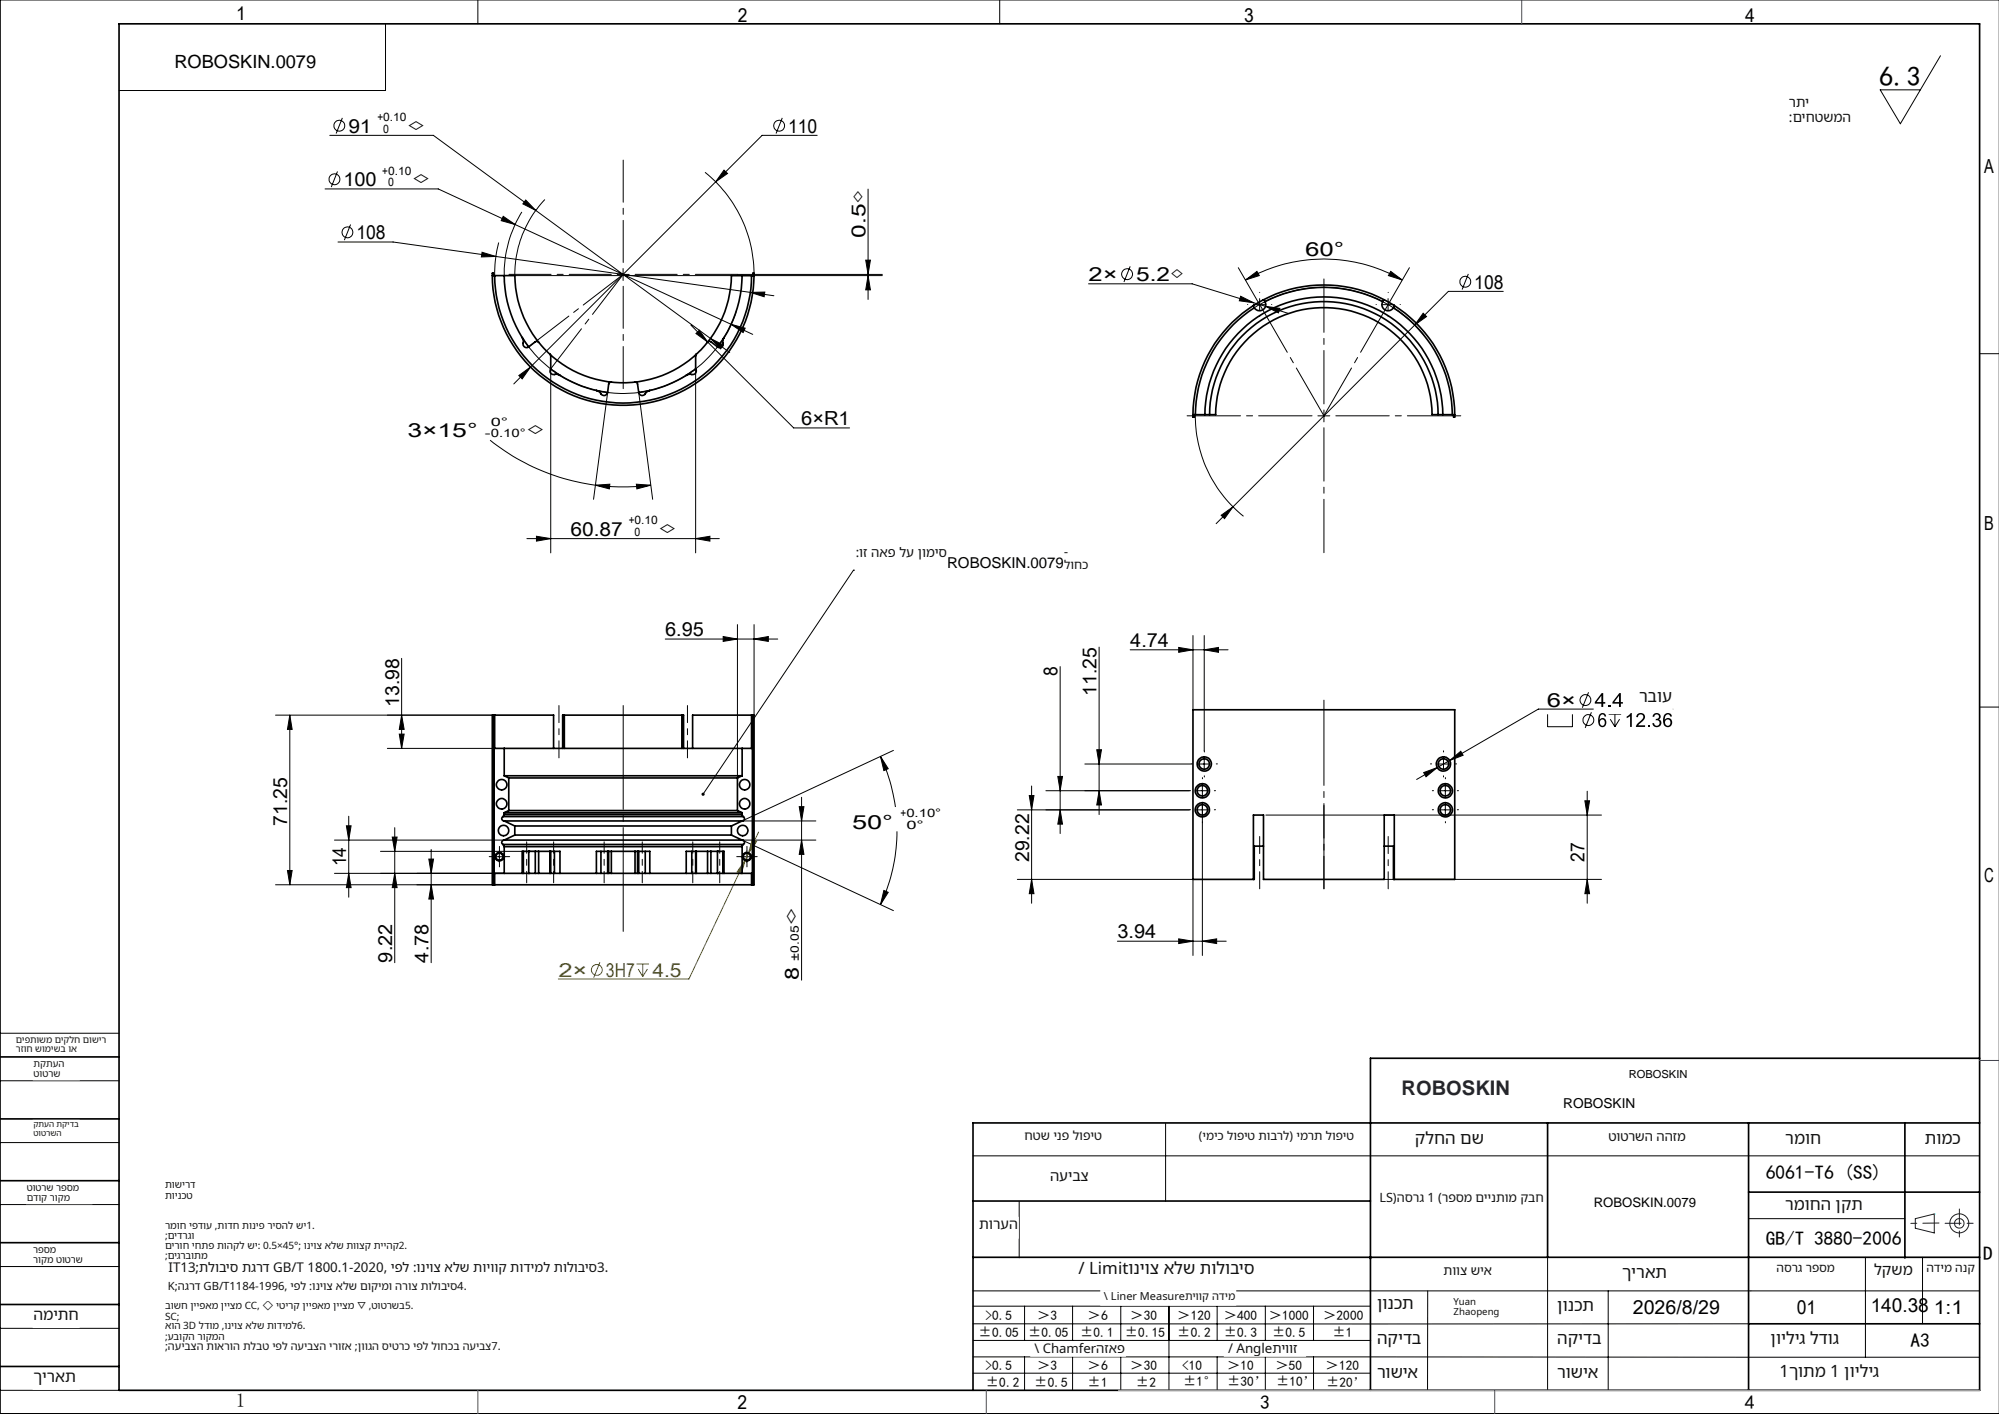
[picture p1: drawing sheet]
<svg xmlns="http://www.w3.org/2000/svg" width="420mm" height="297mm" viewBox="0 0 420 297" stroke-linecap="round" stroke-linejoin="round" font-family="sans-serif">
<g fill="none" stroke="#808000" stroke-width=".21">
<path d="M157.2 179.3l-12.5 26.3h-27.4M158.1 176.4l.9 .4-1.8 2.5zM159.4 174.8l-2.2 4.5M156.6 180.6l-.8 2.9-.9-.4zM126 202.1l-1.3 3.2M133.7 202.5h2.6M134.1 203.5l.9 1.6M135 202.5v2.6M136 203.5l-1 1.6"/>
<circle cx="125.4" cy="203.7" r="1.14"/>
</g>
<g fill="none" stroke="#000" stroke-width=".21">
<path d="M100.4 0v5M210 0v5M420 0h-419.9v297h419.9M81 5v14h-56M407.7 11.7l-8.4 14.3-4.3-7.1h8.5M68.3 39.7h23.8l16.1 7.5M69.3 28.4h21.8l62.2 45.6M70.9 36l-1.3 3.3M71.9 24.8l-1.3 3.2M148.1 36.2a27.6 27.6 0 0 1 10.3 21.7M152.1 35.7l.8 .7-2.5 1.8zM164.4 24.8l-1.3 3.2"/>
<path d="M171.7 28.4h-11.6l-48.6 48.7M182.4 39.7v23.2M71 50.8h11.6l80 11.3M73.7 47.2l-1.3 3.2M101.3 53l2.9 .9-3.1 .1zM104.8 50.9a27.1 27.1 0 0 0-.9 7M105.7 45.4l2.5 1.8-2.9-.8zM108.2 47.2l45.4 20.9M109.6 44.5a24.5 24.5 0 0 0-3.7 13.4M110.5 42l2.1 2.2-2.7-1.4zM114.5 41.9a22.7 22.7 0 0 0-6.3 16h77.2M129.7 57.6h2.5"/>
<path d="M130.9 56.4v2.5M154.9 57.6h30.5M181.9 54.6h1l-.5 3zM182.4 57.9l.5 3h-1zM228.7 59.6h21.8l12.9 4M237.5 55.9l-1.4 3.3M260.2 56.2l4.5 7.8M261.7 58.8l2.4-1.8 .5 .9zM261.7 58.8a32.9 32.9 0 0 1 32.9 0M292.2 57l2.4 1.8-2.9-.9zM296.1 56.2l-4.5 7.8M308.5 57.5l-1.3 3.3"/>
<path d="M109 78.9l2.5-1.8-1.8 2.5zM111.5 77.1l-3.5 3.5M115.7 77.5v38.6M145.2 68.3l3.5 3.6M146.2 77.5v38.6M146.2 70.1l.7-.7 1.8 2.5zM148.7 71.9l18.1 18h11.7M149.3 71.1l2.7 1.4-.6 .8zM153.6 68.1l3 .8-.5 .9zM153.6 68.1l4.6 2.1M154.7 65.4a25 25 0 0 1-20.7 17.1 25 25 0 0 1-24.3-11.6M157.7 61.4l3-.1-.2 1z"/>
<path d="M260.7 62.2l2.7 1.4-3-.4zM263.4 64h2.5M263.4 63.6l2.5 .7M263.5 64.7a27 27 0 0 1 35.7 5.8M264.7 62.7v2.5M265.9 64.3l3 .5-.3 .9zM265.9 64.3l4.8 1.5M290.4 64h2.5M291.6 62.7v2.5M299 65.8l.7 .7-2.4 1.8zM315.8 61.2h-11.5l-48.8 48.8M415.9 74.3h4.1"/>
<path d="M103 92.5a44.9 44.9 0 0 0 22.1 9.4M127.7 82.4l-3 22.5M134.2 82.4l2.9 22.5M251.1 87.1a27.2 27.2 0 0 0 10.2 21.3M276.9 87.3h2.5M278.2 86.1v2.5M110.7 113.1h40.4M112.7 112.6l3 .5-3 .6zM125.1 101.9l3-.2-.1 1zM125.1 101.9a48.2 48.2 0 0 0 11.6 0M133.7 101.7l3 .2-2.9 .8zM146.2 113.1l3-.5v1.1z"/>
<path d="M228.1 119.8h-48.8l-31.6 47M256.6 108.2l2.4-1.7-1.7 2.4zM84.4 138.3v18.9M139.8 134.2h23.6M151.9 133.7l3 .5-3 .5zM154.9 131.2v32.2M158.4 134.2l3-.5v1zM158.4 131.2v19M230.9 135.9v35.2M237.5 136.5h20.5M247.7 136l2.9 .5-2.9 .5zM250.6 133.5v15.6"/>
<path d="M253 136.5l3-.5v1zM253 133.5v24.2M57.9 150.2h46M60.9 150.2l.5 3h-1zM60.9 150.2v35.6M81.4 157.2h22.5M83.9 154.2h1l-.5 3zM84.4 150.2l.5 3h-1zM185 158.9l1.6 2.6-.9 .4zM185 158.9a36.4 36.4 0 0 1 3.1 10.6M187.7 157.6l-31.8 14.8h15.5M222.7 140v35.1"/>
<path d="M230.4 157.5h1l-.5 3zM253 159.2v2.5M303.3 159.2v2.5M304.6 159.7l2.3-1.9 .5 .8zM304.6 159.7l-2.6 1.5M325.2 150v2.6h5.2v-2.6M333.8 145.4l-1.3 3.3M334.4 149.6l-1.3 3.3M338 150h2.6M338.3 151.1l1 1.5M339.3 150v2.6M340.3 151.1l-1 1.5"/>
<path d="M351.5 148.9h-28.3l-18.6 10.8M415.9 148.5h4.1M70.3 176.5h35.6M72.8 173.5h1l-.5 3zM73.3 171.4v17.1M79.9 178.8h33.3M82.4 175.8h1l-.5 3zM82.9 173.8v28.4M90.6 178.4v23.8M103.7 179.9h2.5M104.9 178.7v2.5M155.7 179.9h2.5"/>
<path d="M156.9 178.7v2.5M167.9 169.4h1l-.5 3zM168.4 167.5v38.4M168.4 176.5l.5 3h-1zM171.4 176.5h-15.5l31.8 14.8M188.5 174.6a36 36 0 0 1-3.5 15.4M213.7 170.1h36.2M216.3 167.1h.9l-.5 3zM216.7 165.1v24.6M222.2 163.1h1l-.5 3zM222.7 170.1l.5 3h-1zM227.9 160.5h22.4"/>
<path d="M230.9 166.1l.5 3h-1zM249.9 166.1h-30.2M251.4 166.1h2.5M251.4 170.1h2.5M251.8 160.5h2.5M252.6 164.8v2.6M252.6 168.8v31.9M266 171.2h70.5M299.1 162.3l2.9-1.1-2.4 2zM302 161.2l-4.4 2.5M302 160.5h2.5M302.4 166.1h2.5"/>
<path d="M302.4 170.1h2.5M303.7 164.8v2.6M303.7 168.8v2.5M333 168.2h1l-.5 3zM333.5 166.2v23.5M57.9 185.8h46M60.4 182.8h1l-.5 3zM70.3 183.4h35.6M73.3 183.4l.5 3h-1zM82.9 183.4l.5 3h-1zM90.1 180.4h1l-.5 3zM90.6 185.8l.5 3h-1z"/>
<path d="M185.7 187l.9 .4-1.6 2.6zM213.7 184.7h36.9v16M216.7 184.7l.5 3h-.9zM234.8 197.7h22.8M247.7 197.2l2.9 .5-2.9 .5zM252.6 197.7l3-.5v1zM290.8 184.7h45.7M333.5 184.7l.5 3h-1zM0 217h25M0 227h25M0 240h25M244.9 236v16.3"/>
<path d="M0 253h25M204.4 242.8h211.5M214.1 252.4v11.8M367.4 256h32.8M0 266h25M0 279h25M204.4 271.1h211.5M204.4 278.1h163M204.4 274.4h83.5M215.3 274.4v7.1M225.4 274.4v7.1M235.5 274.4v7.1"/>
<path d="M245.6 274.4v17.6M255.7 274.4v7.1M265.9 274.4v7.1M276 274.4v7.1M300 271.1l-.1 21M325.2 264.1v27.9M337.9 271.1v20.9M391.9 264.1v21M403.9 264.1v14M0 292h25M204.4 285l211.5 .1M204.4 288.4h83.5"/>
<path d="M204.5 281.5h83.5M215.3 285v7M225.4 285v7M235.5 285v7M255.7 285v7M265.9 285v7M276 285v7M287.9 292h128"/>
<circle cx="70.3" cy="37.6" r="1.14"/>
<circle cx="71.3" cy="26.4" r="1.15"/>
<circle cx="163.7" cy="26.4" r="1.15"/>
<circle cx="73" cy="48.8" r="1.15"/>
<circle cx="236.8" cy="57.6" r="1.15"/>
<circle cx="307.9" cy="59.2" r="1.15"/>
<circle cx="333.1" cy="147.1" r="1.15"/>
<circle cx="333.7" cy="151.3" r="1.15"/>
</g>
<g fill="none" stroke="#191924" stroke-width=".21">
<path d="M402.4 256l4-1v4l-4-1z"/>
<circle cx="411.7" cy="257" r="1"/>
<circle cx="411.7" cy="257" r="2"/>
</g>
<g fill="none" stroke="#000" stroke-width=".21" stroke-dasharray="30.5 1.3 1.3 1.3">
<path d="M262.2 64h-.1M264.7 61.5v-.1M264.7 66.5h.1M267.2 64h.1M289.2 64h-.1M291.7 61.5v-.1M291.7 66.5h.1M294.2 64h.1M253 158v-.3M303.3 158v-.3M103.7 179.9h-.9M104.9 178.7v-.9"/>
<path d="M106.2 179.9h.9M155.7 179.9h-.9M156.9 178.7v-.9M158.2 179.9h.9M250.1 166.1h-.2M250.1 170.1h-.2M250.5 160.5h-.2M252.6 163.6v-.3M252.6 168.6v.2M252.6 167.6v-.3M252.6 172.6v.2M253 163v.2"/>
<path d="M255.1 166.1h.3M255.1 170.1h.3M255.5 160.5h.3M300.8 160.5h-.3M301.2 166.1h-.3M301.2 170.1h-.3M303.3 163v.2M303.7 163.6v-.3M303.7 168.6v.2M303.7 167.6v-.3M303.7 172.6v.2M305.8 160.5h.2"/>
<path d="M306.2 166.1h.2M306.2 170.1h.2M104.9 181.2v.9M156.9 181.2v.9"/>
</g>
<path d="M275.7 87.3h-26.3M278.2 84.8v-26.2M278.2 89.8v26.3M280.7 87.3h26.2" fill="none" stroke="#000" stroke-width=".21" stroke-dasharray="30.5 1.3 1.3 1.3" stroke-dashoffset="19.3"/>
<path d="M130.9 148.2v47.4" fill="none" stroke="#000" stroke-width=".21" stroke-dasharray="30.5 1.3 1.3 1.3" stroke-dashoffset="8.7"/>
<path d="M117.4 159.2v-11M144.4 159.2v-11M264.7 175.7v11M291.7 175.7v11" fill="none" stroke="#000" stroke-width=".21" stroke-dasharray="30.5 1.3 1.3 1.3" stroke-dashoffset="26.9"/>
<path d="M110.7 176.8v8.6M116.3 176.8v8.6M126.9 176.8v8.6M134.9 176.8v8.6M145.6 176.8v8.6M151.2 176.8v8.6" fill="none" stroke="#000" stroke-width=".21" stroke-dasharray="30.5 1.3 1.3 1.3" stroke-dashoffset="28.1"/>
<path d="M128.4 57.6h-21.5M130.9 55.1v-21.5M133.4 57.6h21.5M130.9 60.1v21.5" fill="none" stroke="#000" stroke-width=".21" stroke-dasharray="30.5 1.3 1.3 1.3" stroke-dashoffset="21.6"/>
<path d="M278.2 169.2v17.5" fill="none" stroke="#000" stroke-width=".21" stroke-dasharray="30.5 1.3 1.3 1.3" stroke-dashoffset="23.6"/>
<path d="M278.2 147.1v39.6" fill="none" stroke="#000" stroke-width=".21" stroke-dasharray="30.5 1.3 1.3 1.3" stroke-dashoffset="12.6"/>
<path d="M130.9 57.6l-15.2 19.9M111.1 72.8l19.8-15.2" fill="none" stroke="#000" stroke-width=".21" stroke-dasharray="30.5 1.3 1.3 1.3" stroke-dashoffset="19.9"/>
<path d="M264.7 64l13.5 23.3M278.2 87.3l13.5-23.3" fill="none" stroke="#000" stroke-width=".21" stroke-dasharray="30.5 1.3 1.3 1.3" stroke-dashoffset="18.9"/>
<g fill="none" stroke="#000" stroke-width=".35">
<path d="M25 5h390.9v287h-390.9zM0 222h25M0 235h25M325.2 235.9v28.2M367.4 235.9v56.1M400.2 235.9v28.3M415.9 235.9h-211.5v56.1M415.9 222.3h-128v69.7M0 248h25M204.4 252.3h83.5M367.4 250.4h48.5M0 261h25"/>
<path d="M0 274h25M204.4 264.1h211.5M367.4 278.1h48.5M0 287h25"/>
</g>
<path d="M407.4 256.9l-5.9 .1M408.7 256.9h6M411.7 253.9v6" fill="none" stroke="#191924" stroke-width=".21" stroke-dasharray="6.3 1.3 1.3 1.3" stroke-dashoffset="3"/>
<path d="M235 292h180.9" fill="none" stroke="#c0c0c0" stroke-width=".21"/>
<path d="M319.7 0v5M415.9 222.7h4.1M100.4 292v5M207.2 292v5M314 292v5" fill="none" stroke="#00f" stroke-width=".21"/>
<path d="M406.4 255h.1" fill="none" stroke="#0ff" stroke-width=".21"/>
<g fill="#000">
<path d="M147.5 166.5a.34 .34 0 0 1 .6 .3 .34 .34 0 0 1-.6 .3l.2-.3-.2 .3-.1-.2z"/>
<path d="M292.2 57l2.4 1.8-2.9-.9zM261.7 58.8l2.4-1.8 .5 .9z"/>
<path d="M151.9 133.7l3 .5-3 .5zM158.4 134.2l3-.5v1zM185.7 187l.9 .4-1.6 2.6zM185 158.9l1.6 2.6-.9 .4zM149.3 71.1l2.1 2.2 .6-.8zM110.5 42l-.6 .8 2.7 1.4zM153.6 68.1l2.5 1.7 .5-.9zM105.7 45.4l-.4 1 2.9 .8zM157.7 61.4l2.8 .9 .2-1zM101.3 53l-.2 1 3.1-.1zM109 78.9l.7 .7 1.8-2.5zM152.1 35.7l-1.7 2.5 2.5-1.8zM146.9 69.4l-.7 .7 2.5 1.8zM125.1 101.9l3-.2-.1 1zM133.7 101.7l3 .2-2.9 .8zM112.7 112.6l3 .5-3 .6zM146.2 113.1l3-.5v1.1zM299.1 162.3l.5 .9 2.4-2zM304.6 159.7l2.8-1.1-.5-.8zM256.6 108.2l.7 .7 1.7-2.4zM299 65.8l-1.7 2.5 2.4-1.8zM265.9 64.3l2.7 1.4 .3-.9zM260.7 62.2l-.3 1 3 .4z"/>
<path d="M253 136.5l3-.5v1zM247.7 136l2.9 .5-2.9 .5zM252.6 197.7l3-.5v1zM247.7 197.2l2.9 .5-2.9 .5z"/>
<path d="M72.8 173.5h1l-.5 3zM73.3 183.4l.5 3h-1z"/>
<path d="M82.4 175.8h1l-.5 3zM82.9 183.4l.5 3h-1zM90.1 180.4h1l-.5 3zM90.6 185.8l.5 3h-1zM84.4 150.2l.5 3h-1zM83.9 154.2h1l-.5 3zM167.9 169.4h1l-.5 3zM168.4 176.5l.5 3h-1zM333 168.2h1l-.5 3zM333.5 184.7l.5 3h-1zM222.2 163.1h1l-.5 3zM222.7 170.1l.5 3h-1z"/>
<path d="M216.3 167.1h.9l-.5 3zM216.7 184.7l.5 3h-.9z"/>
<path d="M60.4 182.8h1l-.5 3zM60.9 150.2l.5 3h-1zM182.4 57.9l.5 3h-1zM181.9 54.6h1l-.5 3zM230.9 166.1l.5 3h-1zM230.4 157.5h1l-.5 3z"/>
</g>
<path d="M158.1 176.4l-.9 2.9 1.8-2.5zM156.6 180.6l-1.7 2.5 .9 .4z" fill="#808000"/>
<g fill="none" stroke="#000" stroke-width=".35">
<path d="M103.9 57.9a27 27 0 0 0 27 26.8 27 27 0 0 0 27-26.8M105.9 57.9a25 25 0 0 0 3.8 13M155.9 57.9a25.4 25.4 0 0 1-3.8 13M109.7 70.9l.3 .7a.98 .98 0 0 0 .7 1.4l.4-.1M109.7 70.9l1.4 2M113.2 71.9a23.2 23.2 0 0 1-5-14h-4.5v-.5h-.3a27.5 27.5 0 0 0 27.5 27.7 27.5 27.5 0 0 0 27.5-27.7h-.2l-.1 .5h-4.4a22.6 22.6 0 0 1-5 14M113.2 71.9a.47 .47 0 0 0-.7-.1l-1.4 1.1M113.2 71.9l2.3 2.5M115.5 74.4l.2 .3v2.8M115.5 74.4a22.4 22.4 0 0 0 12.9 5.9M115.7 77.5a.8 .8 0 0 0 .1 1 .8 .8 0 0 0 1 .1l.9 .2M115.7 77.5l2 1.3"/>
<path d="M117.7 78.8a25.4 25.4 0 0 0 7.6 3.2M144.2 78.8a25.4 25.4 0 0 1-7.7 3.2M146.2 77.5a.8 .8 0 0 1-.1 1 .8 .8 0 0 1-1 .1l-.9 .2M146.2 77.5l-2 1.3M146.3 74.4l-.1 .2v2.9M146.3 74.4a22.4 22.4 0 0 1-12.9 5.9M148.7 71.9l-2.4 2.5M148.7 71.9l.3-.2 .3 .1 1.4 1.1M152.1 70.9l-.2 .6a1.72 1.72 0 0 1-.3 1.4l-.4 .1-.5-.1M152.1 70.9l-1.4 2M263.3 64.2a27.5 27.5 0 0 0-12.7 23.4h.3l.1-.5h4.4a22.7 22.7 0 0 1 22.7-22.5 22.7 22.7 0 0 1 22.8 22.5h1.2M263.3 64.2l.2 .5"/>
<path d="M263.5 64.7a26.9 26.9 0 0 0-12.4 22.4M265.5 63l.3 .4M265.5 63a27.5 27.5 0 0 1 25.3 0M265.5 63l-2.2 1.2M265.8 63.4a27 27 0 0 1 24.7 0M265.8 63.4a1.3 1.3 0 0 1-.5 1.7 1.3 1.3 0 0 1-1.8-.4M290.5 63.4a1.3 1.3 0 0 0 .5 1.7 1.3 1.3 0 0 0 1.8-.4M290.8 63l-.3 .4M290.8 63l2.1 1.2M292.8 64.7a26.9 26.9 0 0 1 12.4 22.4M292.9 64.2a27.5 27.5 0 0 1 12.7 23.4h-.2l-.1-.5h-3.1a24 24 0 0 0-24.1-23.8 24 24 0 0 0-24 23.8M292.9 64.2l-.1 .5"/>
<path d="M125.3 82l.6 .3a1.64 1.64 0 0 0 1.2 .8l.4-.3 .2-.4M125.3 82l2.4 .4M128.4 80.3l-.3 .1-.2 .3-.2 1.7M128.4 80.3l1.9 .1 3.1-.1M133.4 80.3l.4 .1 .1 .2 .3 1.8M136.5 82l-.5 .3a1.66 1.66 0 0 1-1.2 .8l-.4-.3-.2-.4M136.5 82l-2.3 .4M253.2 87.1a25 25 0 0 1 24.9-24.7 25 25 0 0 1 25 24.7M103.7 150.2h.1M103.7 150.2h-.3v35.6h.3M103.7 150.2v35.6M103.8 150.2h.1"/>
<path d="M103.8 150.2v35.6M103.9 150.2h12.4v7M103.9 150.2v7h2M105.9 157.2h50M105.9 157.2v5.7M118.6 150.2h-.4v7M118.6 150.2h24.7M118.6 150.2v7M143.3 150.2h.3v7M143.3 150.2v7M155.9 157.2v5.7M157.9 150.2h-12.4v7"/>
<path d="M157.9 150.2h.2M157.9 150.2v7h-2M158.1 150.2h.1M158.1 150.2v35.6M158.2 150.2h.2v35.6h-.2M158.2 150.2v35.6M105.7 177.4l.2 .4M105.7 171.5a.49 .49 0 0 0-.3 .6 .49 .49 0 0 0 .5 .3M105.7 177.4h50.4M105.7 171.5h50.4M105.9 171.1l-.2 .4M105.9 171.1h50"/>
<path d="M105.9 170.7h50M105.9 176.5h50M105.9 176.5a.5 .5 0 0 0-.5 .3 .5 .5 0 0 0 .3 .6M105.9 172.4h50M105.9 162.9h50M105.9 170.7v.4M105.9 177.8v5.6M105.9 162.9l1 .5M105.9 172.4l2.3 1.1M106.9 163.4h48M106.9 170.2h48M106.9 163.4v6.8"/>
<path d="M106.9 170.2l-1 .5M108.2 175.4h45.5M108.2 173.5h45.5M108.2 173.5v1.9M108.2 175.4l-2.3 1.1M110 178.8v4.6M111.1 178.8h-1.4v4.6M111.1 178.8h.1M111.1 178.8h1.4M111.1 178.8v4.6M112.5 178.8h.7M112.5 178.8v4.6"/>
<path d="M113.2 178.8h2.3M113.2 178.8v4.6M115.5 178.8h.2M115.5 178.8v4.6M115.7 178.8h2v4.6M115.7 178.8v4.6M116.5 178.8v4.6M126.3 178.8v4.6M127.7 178.8h-2.4v4.6M127.7 178.8h.2M127.7 178.8v4.6M127.9 178.8h.5"/>
<path d="M127.9 178.8v4.6M128.4 178.8h5M128.4 178.8v4.6M133.4 178.8h.5M133.4 178.8v4.6M133.9 178.8h.3M133.9 178.8v4.6M134.2 178.8h2.3v4.6M134.2 178.8v4.6M135.6 178.8v4.6M145.3 178.8v4.6M146.2 178.8h-2v4.6"/>
<path d="M146.2 178.8h.1M146.2 178.8v4.6M146.3 178.8h2.4M146.3 178.8v4.6M148.7 178.8h.7M148.7 178.8v4.6M149.4 178.8v4.6M149.4 178.8h1.3M150.7 178.8h1.4v4.6M150.7 178.8h.1M150.7 178.8v4.6M151.9 178.8v4.6"/>
<path d="M153.7 175.4l2.2 1.1M153.7 173.5v1.9M154.9 163.4v6.8M154.9 170.2l1 .5M155.9 176.5h.1M155.9 172.4h.1M155.9 176.5a.52 .52 0 0 1 .5 .4 .52 .52 0 0 1-.4 .6l-.1 .3M155.9 177.8h-50M155.9 171.1l.1 .3a.52 .52 0 0 1 .4 .6 .52 .52 0 0 1-.5 .4M155.9 170.7v.4M155.9 177.8v5.6M155.9 172.4l-2.2 1.1"/>
<path d="M155.9 162.9l-1 .5M156 172.4h.1M156.1 176.5h-.1M265.5 177.7h-2v7h-.2M290.8 177.7h2v7h.1M103.7 185.8h.1M103.8 185.8h.1M103.9 185.8h54M105.9 183.4h3.8M105.9 183.4h-2v2.4M109.7 183.4h.3M110 183.4h1.1"/>
<path d="M111.1 183.4h.1M111.1 183.4h1.4M112.5 183.4h.7M113.2 183.4h2.3M115.5 183.4h.2M115.7 183.4h.8M116.5 183.4h1.2M117.7 183.4h7.6M125.3 183.4h1M126.3 183.4h1.4M127.7 183.4h.2M127.9 183.4h.5"/>
<path d="M128.4 183.4h5M133.4 183.4h.5M133.9 183.4h.3M134.2 183.4h1.4M135.6 183.4h.9M136.5 183.4h7.7M144.2 183.4h1.1M145.3 183.4h.9M146.2 183.4h.1M146.3 183.4h2.4M148.7 183.4h.7M149.4 183.4h1.3"/>
<path d="M150.7 183.4h.1M150.7 183.4h1.2M151.9 183.4h.2M152.1 183.4h3.8M155.9 183.4h2v2.4M157.9 185.8h.2M158.1 185.8h.1M263.3 184.7h-12.7v-35.6h55v35.6h-12.7M263.3 184.7v-13.5h2.2v13.5h25.3v-13.5h2.1v13.5"/>
<circle cx="104.9" cy="179.9" r=".75"/>
<circle cx="104.9" cy="179.9" r=".89"/>
<circle cx="105.4" cy="168.8" r="1.1"/>
<circle cx="105.4" cy="164.8" r="1.09"/>
<circle cx="105.8" cy="174.4" r="1.09"/>
<circle cx="156" cy="174.4" r="1.09"/>
<circle cx="156.5" cy="164.8" r="1.09"/>
<circle cx="156.5" cy="168.8" r="1.1"/>
<circle cx="156.9" cy="179.9" r=".75"/>
<circle cx="156.9" cy="179.9" r=".89"/>
<circle cx="252.6" cy="170.1" r="1.49"/>
<circle cx="252.6" cy="166.1" r="1.1"/>
<circle cx="252.6" cy="170.1" r="1.09"/>
<circle cx="252.6" cy="166.1" r="1.49"/>
<circle cx="253" cy="160.5" r="1.09"/>
<circle cx="253" cy="160.5" r="1.5"/>
<circle cx="303.3" cy="160.5" r="1.5"/>
<circle cx="303.3" cy="160.5" r="1.09"/>
<circle cx="303.7" cy="166.1" r="1.49"/>
<circle cx="303.7" cy="170.1" r="1.09"/>
<circle cx="303.7" cy="166.1" r="1.1"/>
<circle cx="303.7" cy="170.1" r="1.49"/>
</g>
<g fill="#fff" stroke="#fff" stroke-width=".35">
<path d="M199 114.8h24.6v5.7h-24.6z"/>
<path d="M36.7 9.6h31v5.9h-31z"/>
<path d="M334.9 250.2h22.4v4.3h-22.4z"/>
<path d="M179.8 114.8h19.2v5.7h-19.2z"/>
<path d="M223.6 114.8h5.1v5.7h-5.1z"/>
<path d="M335 144.1h16.3v5.7h-16.3z"/>
<path d="M34.7 247.9h12.8v4.4h-12.8z"/>
<path d="M34.7 256.3h32.7v4.5h-32.7z"/>
<path d="M34.7 260.6h58.3v4.4h-58.3z"/>
<path d="M34.7 264.8h93.9v4.4h-93.9z"/>
<path d="M34.7 269h64v4.5h-64z"/>
<path d="M34.7 273.3h54v4.4h-54z"/>
<path d="M34.7 277.5h35.5v4.4h-35.5z"/>
<path d="M34.7 281.7h71.1v4.5h-71.1z"/>
<path d="M375.9 20.2h17.4v6h-17.4z"/>
<path d="M5.6 248.5h13.6v4.3h-13.6z"/>
<path d="M7 274.5h9.6v4.3h-9.6z"/>
<path d="M7 287.5h9.6v4.3h-9.6z"/>
<path d="M7 261.5h10.9v4.2h-10.9z"/>
<path d="M3.3 217.4h19.1v4.2h-19.1z"/>
<path d="M7 235.4h9.6v4.2h-9.6z"/>
<path d="M7.1 222.5h9.5v4.2h-9.5z"/>
<path d="M289.1 250.4h35.3v3.6h-35.3z"/>
<path d="M404.4 237.3h8.2v4.2h-8.2z"/>
<path d="M215.3 237.3h16.3v4.2h-16.3z"/>
<path d="M251.9 237.3h32.6v4.2h-32.6z"/>
<path d="M205.7 255.8h8.2v4.2h-8.2z"/>
<path d="M220.6 245.5h8.2v4.3h-8.2z"/>
<path d="M375.1 237.3h16.3v4.3h-16.3z"/>
<path d="M337.9 237.3h16.3v4.3h-16.3z"/>
<path d="M342.2 224.2h50.8v4.4h-50.8z"/>
<path d="M297.3 237.3h16.3v4.2h-16.3z"/>
<path d="M404.8 265.2h10.2v4.2h-10.2z"/>
<path d="M393.7 265.2h8.2v4.2h-8.2z"/>
<path d="M289.3 272h10.2v4.2h-10.2z"/>
<path d="M303.3 265.5h10.2v4.2h-10.2z"/>
<path d="M289.3 279.5h10.2v4.2h-10.2z"/>
<path d="M327.2 286.5h10.2v4.3h-10.2z"/>
<path d="M373 286.3h36.6v4.2h-36.6z"/>
<path d="M327.2 279.4h10.2v4.2h-10.2z"/>
<path d="M373.2 265.2h12.3v4.2h-12.3z"/>
<path d="M289.3 286.6h10.2v4.2h-10.2z"/>
<path d="M305.4 272.5h12.2v4.3h-12.2z"/>
<path d="M231.3 271.1h28.3v3h-28.3z"/>
<path d="M216.6 281.9h19.8v2.9h-19.8z"/>
<path d="M257.3 281.9h16.9v2.9h-16.9z"/>
<path d="M225.7 264.7h39.5v5.2h-39.5z"/>
<path d="M372 279.5h16.3v4.2h-16.3z"/>
<path d="M340.8 265.5h10.2v4.2h-10.2z"/>
<path d="M327.2 272.5h10.2v4.3h-10.2z"/>
<path d="M375.1 251.4h16.3v4.2h-16.3z"/>
<path d="M328.5 229.2h78.3v4.4h-78.3z"/>
<path d="M342.2 223.6h51.5v3.6h-51.5z"/>
</g>
<text font-size="5.8" x="394.8" y="18">6.3</text>
<text font-size="4.3" x="335" y="148.5">4.4</text>
<text font-size="4.2" fill="#1f2633" x="294.5" y="230">ROBOSKIN</text>
<g font-size="4.1">
<text x="49.6" y="4.3">1</text>
<text x="155.1" y="4.6">2</text>
<text x="261.4" y="4.6">3</text>
<text x="366.6" y="4.6">4</text>
<text x="73.2" y="27.9">91</text>
<text x="85.4" y="27.9">◇</text>
<text x="165.6" y="27.9">110</text>
<text x="72.2" y="39.1">100</text>
<text x="86.4" y="39.1">◇</text>
<text x="416.9" y="36.3">A</text>
<text x="74.9" y="50.2">108</text>
<text x="181.8" y="49.9" transform="rotate(-90 181.8 49.9)">0.5◇</text>
<text x="274.2" y="53.8">60°</text>
<text x="228.7" y="59">2×</text>
<text x="238.7" y="59">5.2◇</text>
<text x="309.8" y="60.6">108</text>
<text x="168.4" y="89.3">6×R1</text>
<text x="85.6" y="91.9">3×15°</text>
<text x="110.5" y="91.9">◇</text>
<text x="119.9" y="112.6">60.87</text>
<text x="138.2" y="112.6">◇</text>
<text x="416.9" y="111.3">B</text>
<text x="139.8" y="133.6">6.95</text>
<text x="237.5" y="135.9">4.74</text>
<text x="222.2" y="142" transform="rotate(-90 222.2 142)">8</text>
<text x="83.8" y="148.4" transform="rotate(-90 83.8 148.4)">13.98</text>
<text x="230.4" y="146.1" transform="rotate(-90 230.4 146.1)">11.25</text>
<text x="325" y="148.5">6×</text>
<text x="341.3" y="152.7">1</text>
<text x="343.6" y="152.7">2.36</text>
<text x="60.3" y="173.4" transform="rotate(-90 60.3 173.4)">71.25</text>
<text x="179" y="174">50°</text>
<text x="72.7" y="182" transform="rotate(-90 72.7 182)">14</text>
<text x="216.2" y="181.1" transform="rotate(-90 216.2 181.1)">29.22</text>
<text x="332.9" y="181" transform="rotate(-90 332.9 181)">27</text>
<text x="416.9" y="185.3">C</text>
<text x="167.9" y="194.4" transform="rotate(-90 167.9 194.4)">◇</text>
<text x="234.8" y="197.1">3.94</text>
<text x="82.4" y="202.2" transform="rotate(-90 82.4 202.2)">9.22</text>
<text x="90" y="202.2" transform="rotate(-90 90 202.2)">4.78</text>
<text x="167.9" y="205.8" transform="rotate(-90 167.9 205.8)">8</text>
<text x="371" y="247.7">6061-T6 (SS)</text>
<text x="371" y="261.6">GB/T 3880-2006</text>
<text x="416.7" y="264.6">D</text>
<text x="393" y="275.7">140.38</text>
<text x="343.1" y="276">2026/8/29</text>
<text x="377.5" y="276">01</text>
<text x="406.3" y="276">1:1</text>
<text x="401.4" y="283">A3</text>
<text x="49.6" y="295.6">1</text>
<text x="154.9" y="296">2</text>
<text x="264.7" y="296">3</text>
<text x="366.6" y="296">4</text>
</g>
<g font-size="4.1" fill="#808000">
<text x="117.3" y="205.2">2×</text>
<text x="127.3" y="205.2">3H7</text>
<text x="137.1" y="205.2">4.5</text>
</g>
<text font-size="3.9" x="335.6" y="152.7">6</text>
<text font-size="3.8" x="36.7" y="14.2">ROBOSKIN.0079</text>
<g font-size="3.5" fill="#111">
<text x="344.4" y="147.5">רבוע</text>
<text x="297.3" y="240.2">קלחה םש</text>
<text x="375.1" y="240.2">רמוח</text>
<text x="404.4" y="240.2">תומכ</text>
<text x="375.1" y="254.2">רמוחה ןקת</text>
<text x="226.6" y="267.6">/ Limitוניוצ אלש תולוביס</text>
<text x="340.8" y="268.4">ךיראת</text>
<text x="289.3" y="274.9">ןונכת</text>
<text x="327.2" y="275.4">ןונכת</text>
<text x="289.3" y="282.4">הקידב</text>
<text x="327.2" y="282.3">הקידב</text>
<text x="372" y="282.4">ןויליג לדוג</text>
<text x="289.3" y="289.5">רושיא</text>
<text x="327.2" y="289.4">רושיא</text>
<text x="373.9" y="289.2">1ךותמ 1 ןויליג</text>
</g>
<g font-size="3.3" fill="#111">
<text x="7" y="277.2">המיתח</text>
<text x="7" y="290.3">ךיראת</text>
</g>
<text font-size="3.2" x="199" y="119.3">ROBOSKIN.0079</text>
<text font-size="3.2" fill="#111" x="393.7" y="267.8">לקשמ</text>
<text font-size="3.1" fill="#111" x="220.6" y="248.1">העיבצ</text>
<text font-size="3" fill="#111" x="205.7" y="258.2">תורעה</text>
<g font-size="2.9" fill="#111">
<text x="375.9" y="22.5">רתי</text>
<text x="375.9" y="25.6">:</text>
<text x="376.7" y="25.6">םיחטשמה</text>
</g>
<text font-size="2.9" x="328.5" y="232.7">ROBOSKIN</text>
<g font-size="2.8" fill="#111">
<text x="179.8" y="117">:</text>
<text x="180.5" y="117">וז האפ לע ןומיס</text>
<text x="337.9" y="239.6">טוטרשה ההזמ</text>
<text x="35.4" y="267.1">IT13;תלוביס תגרד GB/T 1800.1-2020, יפל :וניוצ אלש תויווק תודימל תולוביס3.</text>
<text x="217.4" y="284.1">\ Chamferהזאפ</text>
<text x="258" y="284.2">/ Angleתיווז</text>
</g>
<g font-size="2.8">
<text x="334.9" y="253.6">ROBOSKIN.0079</text>
<text x="205.6" y="280.8">±0.05</text>
<text x="207" y="277.2">&gt;0.5</text>
<text x="216" y="280.8">±0.05</text>
<text x="217.9" y="277.2">＞3</text>
<text x="227" y="280.8">±0.1</text>
<text x="228.5" y="277.2">＞6</text>
<text x="236.3" y="280.8">±0.15</text>
<text x="237.5" y="277.2">＞30</text>
<text x="247.4" y="280.8">±0.2</text>
<text x="247.4" y="277.2">＞120</text>
<text x="257.1" y="280.8">±0.3</text>
<text x="257.1" y="277.2">＞400</text>
<text x="266.6" y="277.2">＞1000</text>
<text x="267.3" y="280.8">±0.5</text>
<text x="278" y="277.2">＞2000</text>
<text x="279.9" y="280.8">±1</text>
<text x="207" y="287.8">&gt;0.5</text>
<text x="217.9" y="287.8">＞3</text>
<text x="228.5" y="287.8">＞6</text>
<text x="237.5" y="287.8">＞30</text>
<text x="248.4" y="287.8">&lt;10</text>
<text x="257.8" y="287.8">＞10</text>
<text x="268" y="287.8">＞50</text>
<text x="278.5" y="287.8">＞120</text>
<text x="207.1" y="291.3">±0.2</text>
<text x="217.3" y="291.3">±0.5</text>
<text x="228.5" y="291.3">±1</text>
<text x="238.7" y="291.3">±2</text>
<text x="248.6" y="291.1">±1°</text>
<text x="257.8" y="291.1">±30’</text>
<text x="268.1" y="291.1">±10’</text>
<text x="278.6" y="291.2">±20’</text>
</g>
<g font-size="2.7" fill="#111">
<text x="289.8" y="252.6">LS(הסרג 1 )רפסמ םיינתומ קבח</text>
<text x="303.3" y="267.7">תווצ שיא</text>
</g>
<g font-size="2.6" fill="#111">
<text x="223.6" y="116.9">-</text>
<text x="223.6" y="119.6">לוחכ</text>
<text x="215.3" y="239.5">חטש ינפ לופיט</text>
</g>
<g font-size="2.5" fill="#111">
<text x="251.9" y="239.4">)ימיכ לופיט תוברל( ימרת לופיט</text>
<text x="373.2" y="267.3">הסרג רפסמ</text>
<text x="404.8" y="267.3">הדימ הנק</text>
</g>
<g font-size="2.4">
<text x="79.3" y="25.4">+0.10</text>
<text x="80.5" y="27.9">0</text>
<text x="80.3" y="36.7">+0.10</text>
<text x="81.5" y="39.1">0</text>
<text x="103.1" y="89.4">0°</text>
<text x="101.9" y="91.9">-0.10°</text>
<text x="132.1" y="110.1">+0.10</text>
<text x="133.3" y="112.6">0</text>
<text x="189.2" y="171.6">+0.10°</text>
<text x="190.4" y="174">0°</text>
<text x="167.9" y="201.8" transform="rotate(-90 167.9 201.8)">±0.05</text>
</g>
<text font-size="2.4" fill="#111" x="35.3" y="271">K;הגרד GB/T1184-1996, יפל :וניוצ אלש םוקימו הרוצ תולוביס4.</text>
<text font-size="2.3" x="342.2" y="226.5">ROBOSKIN</text>
<g font-size="2.3" fill="#111">
<text x="231.9" y="273">\ Liner Measureתיווק הדימ</text>
<text x="34.7" y="283.6">;</text>
<text x="35.3" y="283.6">העיבצה תוארוה תלבט יפל העיבצה ירוזא ;ןווגה סיטרכ יפל לוחכב העיבצ7.</text>
</g>
<g font-size="2.1" fill="#111">
<text x="34.7" y="249.6">תושירד</text>
<text x="34.7" y="251.8">תוינכט</text>
<text x="34.7" y="258.1">רמוח יפדוע ,תודח תוניפ ריסהל שי1.</text>
<text x="34.7" y="260.3">;</text>
<text x="34.7" y="262.3">םירוח יחתפ תוהקל שי: 0.5×45°; וניוצ אלש תווצק תייהק2.</text>
<text x="35.2" y="260.3">םידרגו</text>
<text x="34.7" y="264.5">;</text>
<text x="35.2" y="264.5">םיגרבותמ</text>
<text x="34.7" y="275">בושח ןייפאמ ןייצמ CC, ◇ יטירק ןייפאמ ןייצמ ▽ ,טוטרשב5.</text>
<text x="34.7" y="277.2">SC;</text>
<text x="34.7" y="281.5">;</text>
<text x="34.7" y="279.2">אוה 3D לדומ ,וניוצ אלש תודימל6.</text>
<text x="35.2" y="281.5">עבוקה רוקמה</text>
</g>
<g font-size="2" fill="#111">
<text x="3.3" y="219">םיפתושמ םיקלח םושיר</text>
<text x="3.3" y="221">רזוח שומישב וא</text>
<text x="7.1" y="224.2">תקתעה</text>
<text x="7.1" y="226.3">טוטרש</text>
<text x="5.6" y="250.2">טוטרש רפסמ</text>
<text x="5.6" y="252.3">םדוק רוקמ</text>
<text x="7" y="263.1">רפסמ</text>
<text x="7" y="265.3">רוקמ טוטרש</text>
<text x="305.4" y="274.2">Yuan</text>
<text x="305.4" y="276.3">Zhaopeng</text>
</g>
<g font-size="1.7" fill="#111">
<text x="7" y="238.6">טוטרשה</text>
<text x="7" y="236.8">קתעה תקידב</text>
</g>
</svg>
